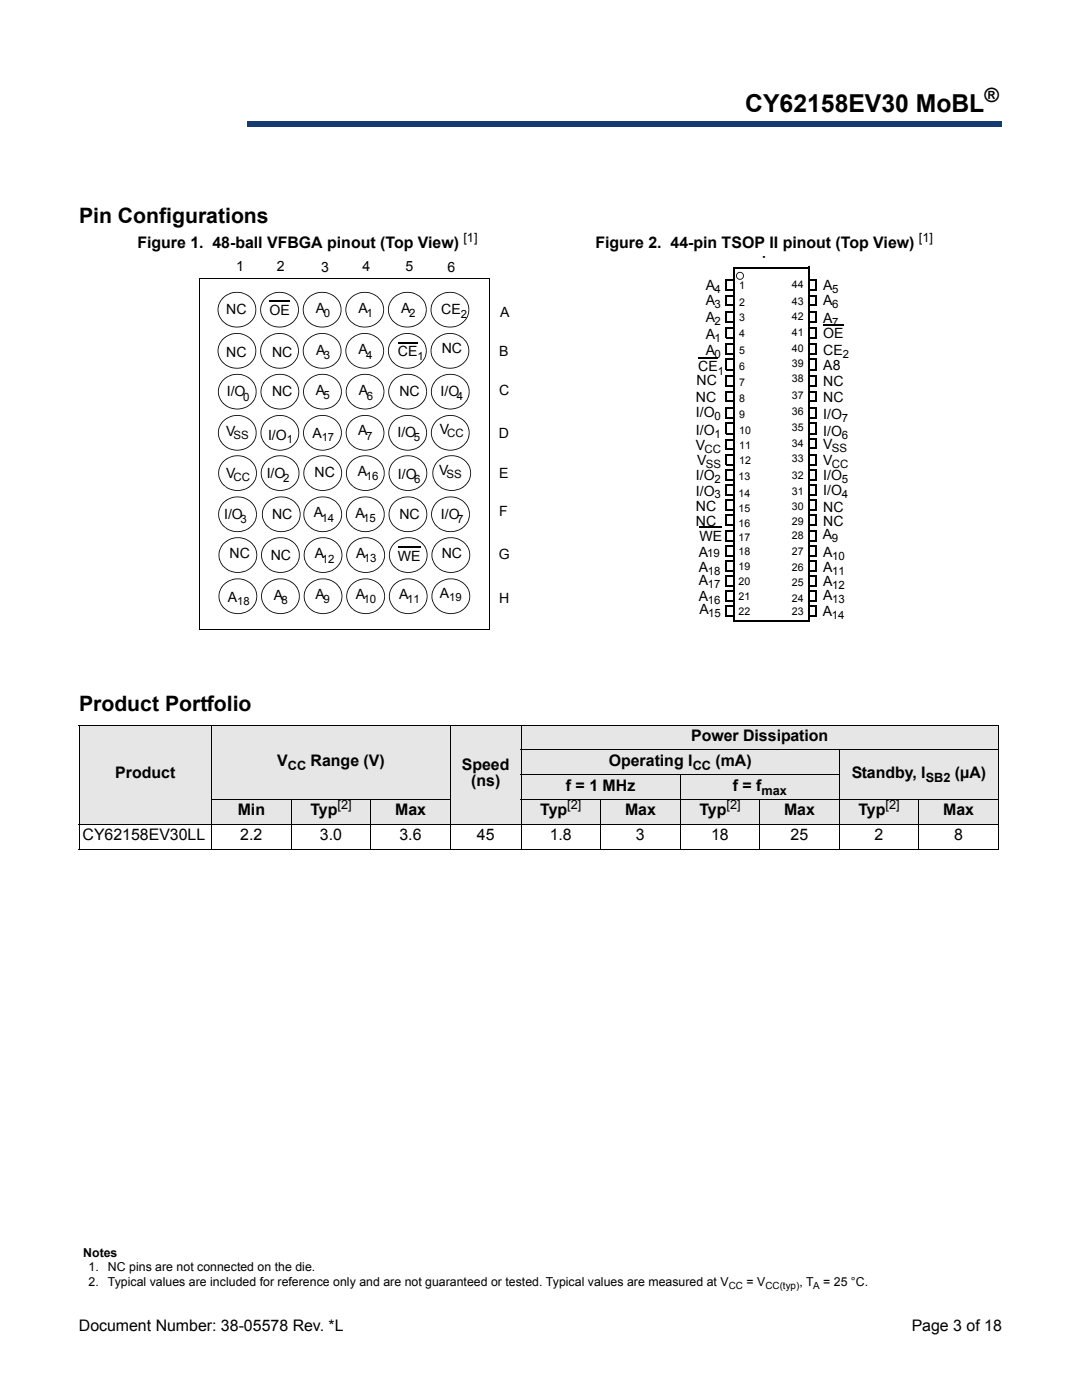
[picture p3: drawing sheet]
<svg xmlns="http://www.w3.org/2000/svg" width="216mm" height="279mm" viewBox="0 0 216 279" stroke-linecap="round" stroke-linejoin="round" font-family="sans-serif">
<path d="M49.3 24.3h150.5v1h-150.5z" fill="#163b71"/>
<path d="M49.3 24.3h150.6" fill="none" stroke="#163b71" stroke-width=".2"/>
<path d="M199.7 24.3h.2v1h-.2z" fill="#163b71"/>
<path d="M49.3 25.3h150.5" fill="none" stroke="#163b71" stroke-width=".2"/>
<path d="M49.3 24.3h.1v1h-.1z" fill="#163b71"/>
<path d="M39.9 55.6h57.8M39.9 55.5v70.1M97.6 55.6v70.1M39.8 125.6h57.8" fill="none" stroke="#000" stroke-width=".2"/>
<g fill="#000">
<path d="M144.8 58.9h1.8v.2h-1.8zM144.8 55.8h1.8v.2h-1.8zM144.9 57.7h1.7v.3h-1.7zM161.3 58.9h1.7v.2h-1.7zM161.3 55.8h1.7v.2h-1.7zM161.3 57.7h1.6v.3h-1.6zM44.9 72.6l.9 .6 .7 .1 1.2 .1 1-.2 .9-.6 .8-.7 .4-.9 .2-1h.1a3.9 3.9 0 0 1-6.3 2.8zM44.9 64.4l.9 .5 .7 .2 1.2 .1 1-.3 .7-.3 1-.9 .4-.9 .2-1h.1a3.6 3.6 0 0 1-2.6 3.4l-.8 .1a4 4 0 0 1-2.9-.7zM44.6 59.3a3.9 3.9 0 0 1 4-.8 3.9 3.9 0 0 1 2.5 3.3h-.1l-.1-.7-.4-.9-.6-.8-.5-.4-1-.4-.7-.2-1.2 .1-.7 .2-.9 .5-.7 .7-.4 .9-.2 .6 .2 1.4 .4 .9 .7 .7-.1 .2a3.4 3.4 0 0 1-.2-5.3zM44.6 67.5a4.1 4.1 0 0 1 4.9-.4l1 .9a3.5 3.5 0 0 1 .6 2h-.1l-.1-.7-.4-.9-1.1-1.2-1-.4-.7-.1h-1.2l-.7 .2-.9 .5-.7 .7-.4 .9-.2 .7 .2 1.3 .4 .9 .7 .7-.1 .2a3.4 3.4 0 0 1-.2-5.3zM44.4 75.9a4.1 4.1 0 0 1 6.1 .3h.1a3.5 3.5 0 0 1 .6 2h-.2v-.7l-.4-1-.6-.7-.9-.6-1-.4h-.8h-.7l-1 .4-.6 .3-.7 .8-.5 .9-.1 .6 .1 1.4 .5 .9 .7 .7-.1 .1a3.4 3.4 0 0 1-.5-5zM53.4 72.6l1.6 .7 1.2 .1 1-.2 .9-.6 .7-.7 .5-.9 .2-1h.1a3.9 3.9 0 0 1-6.3 2.8z"/>
<path d="M53.4 64.4l.6 .4 1 .3 1.2 .1 1-.3 1.2-.7 .4-.5 .5-.9 .2-1h.1a3.9 3.9 0 0 1-6.3 2.8zM53.1 59.3a3.9 3.9 0 0 1 4.1-.8 3.9 3.9 0 0 1 2.4 3.3h-.1l-.2-1-.3-.6-.9-1-1.6-.7-1.8 .1-1.5 .8-.7 .8-.3 .9-.1 1.1 .2 .6 .4 .9 .7 .7-.1 .2-.3-.3a3.4 3.4 0 0 1 0-5zM53.1 67.5a3.9 3.9 0 0 1 4.1-.8 3.9 3.9 0 0 1 2.4 3.3h-.1l-.2-1-.3-.6-.9-1-1.6-.7-1.8 .1-1.5 .8-.7 .8-.3 .9-.1 1.1 .2 .6 .4 .9 .7 .7-.1 .2-.3-.3a3.4 3.4 0 0 1 0-5zM52.9 75.9a4.1 4.1 0 0 1 4.1-1.1 3.6 3.6 0 0 1 2.7 3.4h-.2l-.1-1-.3-.7-.6-.7-.9-.6-1-.4h-.8h-.7l-1 .4-1.3 1.1-.6 1.5 .1 1.4 .5 .9 .7 .7-.1 .1a3.4 3.4 0 0 1-.5-5zM61.9 72.6l.9 .6 .7 .1 1.2 .1 1-.2 .9-.6 .8-.7 .4-.9 .2-1h.1a3.9 3.9 0 0 1-6.3 2.8zM61.9 64.4l.9 .5 .7 .2 1.2 .1 1-.3 .7-.3 1-.9 .4-.9 .2-1h.1a3.9 3.9 0 0 1-6.3 2.8zM61.6 59.3a3.9 3.9 0 0 1 4-.8 3.9 3.9 0 0 1 2.5 3.3h-.1l-.1-.7-.4-.9-.6-.8-.5-.4-1-.4-.7-.2-1.2 .1-.7 .2-.9 .5-.7 .7-.5 .9-.1 .6 .1 1.4 .5 .9 .7 .7-.1 .2a3.4 3.4 0 0 1-.2-5.3zM61.6 67.5a4.1 4.1 0 0 1 4.9-.4l1 .9a3.5 3.5 0 0 1 .6 2h-.1l-.1-.7-.4-.9-1.1-1.2-1-.4-.7-.1h-1.2l-.7 .2-.9 .5-.7 .7-.5 .9-.1 .7 .1 1.3 .5 .9 .7 .7-.1 .2a3.4 3.4 0 0 1-.2-5.3zM61.4 75.9a4.1 4.1 0 0 1 6.4 .6l.3 .9 .1 .8h-.2v-.7l-.4-1-.9-1-.6-.3-1-.4h-1.1l-1.1 .3-.9 .4-.5 .5-.6 .9-.3 1.3 .3 1.3 .6 .8 .5 .5-.1 .1a3.4 3.4 0 0 1-.5-5zM70.4 72.6l1.6 .7 1.2 .1 1-.2 .9-.6 .8-.7 .4-.9 .2-1h.1a3.9 3.9 0 0 1-6.3 2.8zM70.4 64.4l.6 .4 1 .3 1.2 .1 1-.3 1.2-.7 .5-.5 .4-.9 .2-1h.1a3.9 3.9 0 0 1-6.3 2.8zM70.1 59.3a3.9 3.9 0 0 1 4-.8 3.9 3.9 0 0 1 2.5 3.3h-.1l-.2-1-.4-.9-.8-.7-1.6-.7-1.8 .1-1.5 .8-.5 .5-.4 .9-.2 1 .1 .7 .5 1.2 .7 .7-.1 .2-.3-.3a3.4 3.4 0 0 1 0-5z"/>
<path d="M70.1 67.5a3.9 3.9 0 0 1 4-.8 3.9 3.9 0 0 1 2.5 3.3h-.1l-.2-1-.4-.9-.8-.7-1.6-.7-1.8 .1-1.5 .8-.5 .5-.4 .9-.2 1 .1 .7 .5 1.2 .7 .7-.1 .2-.3-.3a3.4 3.4 0 0 1 0-5zM69.9 75.9a4.1 4.1 0 0 1 6.5 .9l.3 1.4h-.2l-.1-1-.5-.9-1.3-1.1-1-.4h-1.1l-.8 .1-1.2 .6-.9 1-.3 .7-.1 1 .2 1.3 .4 .6 .7 .7-.1 .1a3.4 3.4 0 0 1-.5-5zM78.9 72.6l1.6 .7 1.2 .1 1-.2 1-.6 .6-.7 .5-.9 .2-1h.2a3.9 3.9 0 0 1-6.4 2.8zM78.9 64.4l.6 .4 1 .3 1.2 .1 1-.3 1-.5 .6-.7 .5-.9 .2-1h.2a3.9 3.9 0 0 1-6.4 2.8zM78.5 59.3a3.9 3.9 0 0 1 4.1-.8 3.9 3.9 0 0 1 2.6 3.3h-.2l-.2-1-.3-.6-.8-1-1.7-.7-1.1-.1-1 .3-1 .5-.7 .7-.5 .9-.1 .6 .1 1.4 .5 .9 .7 .7-.1 .2a3.4 3.4 0 0 1-.3-5.3zM78.5 67.5a3.9 3.9 0 0 1 4.1-.8 3.9 3.9 0 0 1 2.6 3.3h-.2l-.2-1-.5-.9-1.2-1-1.1-.4-.7-.1-1.1 .2-.7 .3-1.3 1-.5 .9-.1 .7 .1 1.3 .5 .9 .7 .7-.1 .2a3.4 3.4 0 0 1-.3-5.3zM78.4 75.9a4.1 4.1 0 0 1 5.9 0l.3 .3a3.3 3.3 0 0 1 .6 2h-.2l-.1-1-.3-.7-.9-1-.6-.3-1-.4h-.8h-.7l-1 .4-.6 .3-.7 .8-.6 1.5 .1 1.4 .5 .9 .7 .7-.1 .1a3.4 3.4 0 0 1-.5-5zM87.4 72.6l.9 .6 .7 .1 1.2 .1 1-.2 .9-.6 .8-.7 .4-.9 .2-1h.1a3.6 3.6 0 0 1-2.6 3.4l-.4 .1a4.2 4.2 0 0 1-3.3-.7zM87.4 64.4l.6 .4 1 .3 1.2 .1 1-.3 1.2-.7 .5-.5 .4-.9 .2-1h.1a3.3 3.3 0 0 1-1.4 2.7 4.1 4.1 0 0 1-4.9 .1zM87.1 59.3a4.1 4.1 0 0 1 5.9 .5 3.5 3.5 0 0 1 .6 2h-.1l-.2-1-.4-.9-.8-.7-.5-.4-1-.3-.8-.1-1.5 .3-.9 .5-.7 .7-.4 .9-.2 .6 .2 1.4 .4 .9 .7 .7-.1 .2a3.4 3.4 0 0 1-.2-5.3zM87.1 67.5a4.1 4.1 0 0 1 5.9 .5 3.5 3.5 0 0 1 .6 2h-.1l-.2-1-.4-.9-1.3-1-1-.4-.8-.1-1.1 .2-.7 .3-.8 .5-.5 .5-.4 .9-.2 .7 .2 1.3 .4 .9 .7 .7-.1 .2a3.4 3.4 0 0 1-.2-5.3zM87.1 75.6a4.1 4.1 0 0 1 6.2 .9l.3 .9 .1 .8h-.2v-.7l-.4-1-.6-.7-.9-.6-1-.4h-1.1l-1.4 .4-.6 .3-.5 .5-.6 .9-.3 1.3 .3 1.3 .6 .8 .5 .5-.1 .1a3.4 3.4 0 0 1-.3-5.3z"/>
<path d="M144.8 78h1.8v.3h-1.8zM144.8 74.9h1.8v.2h-1.8zM144.8 71.6h1.8v.2h-1.8zM144.8 68.5h1.8v.2h-1.8zM144.8 65.2h1.8v.3h-1.8zM144.8 62.1h1.8v.3h-1.8zM144.9 76.8h1.7v.3h-1.7zM144.9 73.6h1.7v.3h-1.7zM144.9 70.5h1.7v.2h-1.7zM144.9 67.3h1.7v.2h-1.7zM144.9 64.1h1.7v.3h-1.7zM144.9 60.8h1.7v.3h-1.7z"/>
<path d="M161.3 78h1.7v.3h-1.7zM161.3 74.9h1.7v.2h-1.7zM161.3 76.8h1.6v.3h-1.6zM161.3 71.6h1.7v.2h-1.7zM161.3 73.6h1.6v.3h-1.6zM161.3 68.5h1.7v.2h-1.7zM161.3 70.5h1.6v.2h-1.6zM161.3 65.2h1.7v.3h-1.7zM161.3 67.3h1.6v.2h-1.6zM161.3 62.1h1.7v.3h-1.7zM161.3 64.1h1.6v.3h-1.6zM161.3 60.8h1.6v.3h-1.6z"/>
<path d="M45 80.8l.9 .5 1.1 .2 1.8-.2 1.2-.7 .6-.8 .4-.9v-.7h.2l-.1 .7a4 4 0 0 1-6.2 2zM45 89l.9 .5 1.1 .2 1.8-.2 .6-.3 1-.9 .5-.9 .1-1h.2l-.1 .7a4 4 0 0 1-6.2 2zM45.1 97l.9 .6 1 .2 1.9-.2 .9-.6 .7-.7 .4-.9 .2-1h.2a3.9 3.9 0 0 1-6.3 2.8zM44.4 84.1a4.1 4.1 0 0 1 6.1 .3h.1a3.5 3.5 0 0 1 .6 2h-.2v-.7l-.4-.9-.4-.6-.8-.6-.9-.5-.8-.1-1.1 .1-.7 .2-.9 .5-.5 .4-.6 .9-.2 .9v.7l.2 1 .6 .8 .5 .5-.1 .1a3.4 3.4 0 0 1-.5-5zM44.7 91.9a3.9 3.9 0 0 1 4.1-.8 3.9 3.9 0 0 1 2.5 3.3h-.2l-.2-1-.2-.6-.9-1-1.6-.7h-1.2l-1 .2-.9 .5-.6 .5-.7 1.4-.1 1.1 .2 .6 .4 .9 .8 .7-.1 .2a3.4 3.4 0 0 1-.3-5.3zM53.5 80.8l.9 .5 1.1 .2 1.8-.2 1.4-1 .6-.8 .2-1.3h.2a3.9 3.9 0 0 1-6.3 2.7zM53.5 89l.9 .5 1.1 .2 1.8-.2 1.4-1 .6-.8 .2-1.3h.2a3.9 3.9 0 0 1-6.3 2.7zM53.6 97l.9 .6 1 .2 1.8-.2 .7-.4 1-.9 .4-.9 .2-1h.2a3.5 3.5 0 0 1-2.4 3.3 4.2 4.2 0 0 1-4-.5zM52.9 84.1a3.9 3.9 0 0 1 4.1-1.1 3.9 3.9 0 0 1 2.7 3.4h-.2l-.1-1-.3-.6-.9-1-1.6-.7-1.1-.1-1.1 .3-.9 .5-.5 .4-.8 1.5v1.4l.6 1.2 .7 .7-.1 .1a3.4 3.4 0 0 1-.5-5zM53.2 91.9a3.9 3.9 0 0 1 4.1-.8 3.9 3.9 0 0 1 2.5 3.3h-.2l-.1-.7-.3-.9-.7-.8-.5-.4-1-.4-.7-.1h-1.1l-.7 .2-.9 .5-.8 .7-.4 .9-.2 .7 .2 1.3 .4 .9 .8 .7-.2 .2a3.4 3.4 0 0 1-.2-5.3zM62 80.8l.9 .5 1.1 .2 1.8-.2 1.4-1 .7-1.1 .1-1h.2a3.9 3.9 0 0 1-6.3 2.7zM62 89l.9 .5 1.1 .2 1.8-.2 1.4-1 .6-.8 .2-1.3h.2a3.9 3.9 0 0 1-6.3 2.7z"/>
<path d="M62.1 97l.9 .6 1 .2 1.8-.2 1.2-.8 .5-.5 .4-.9 .2-1h.2a3.9 3.9 0 0 1-6.3 2.8zM61.4 84.1a4 4 0 0 1 6.7 1.6l.1 .7h-.2l-.1-1-.7-1.2-.5-.4-1.3-.7h-1.8l-1.3 .5-1 .9-.5 .9-.1 .6v.7l.2 1 .6 .8 .5 .5-.1 .1a3.4 3.4 0 0 1-.5-5zM61.7 91.9a3.9 3.9 0 0 1 4.1-.8 3.9 3.9 0 0 1 2.5 3.3h-.2l-.2-1-.3-.6-.8-1-1.6-.7-1.9 .1-1.5 .8-.6 .8-.4 .9-.1 1.1 .2 .6 .4 .9 .8 .7-.1 .2-.3-.3a3.4 3.4 0 0 1 0-5zM70.5 80.8l.9 .5 1.1 .2 1.8-.2 1.2-.7 .4-.5 .5-.9 .1-1h.2a3.9 3.9 0 0 1-6.3 2.7zM70.5 89l.9 .5 1.1 .2 1.8-.2 1.2-.7 .4-.5 .5-.9 .1-1h.2a3.9 3.9 0 0 1-6.3 2.7zM70.5 97l1 .6 1 .2 1.8-.2 .7-.4 1-.9 .4-.9 .2-1h.2a3.9 3.9 0 0 1-6.4 2.8zM69.9 84.1a4.1 4.1 0 0 1 6.2 .3l.4 .9 .2 1.1h-.2l-.1-1-.5-.9-.7-.7-.9-.5-1.1-.3-1.1 .1-1.6 .7-.9 1-.3 .6-.1 1 .2 1.3 .4 .6 .7 .7-.1 .1a3.4 3.4 0 0 1-.5-5zM70.2 91.9a3.9 3.9 0 0 1 4-.8 3.9 3.9 0 0 1 2.6 3.3h-.2l-.1-.7-.3-.9-.7-.8-.5-.4-1-.4-.7-.1h-1.1l-.7 .2-1 .5-.7 .7-.4 .9-.2 .7 .2 1.3 .4 .9 .7 .7-.1 .2a3.4 3.4 0 0 1-.2-5.3zM79 80.8l.9 .5 1.1 .2 1.8-.2 1.4-1 .6-.8 .2-1.3h.2a3.9 3.9 0 0 1-6.3 2.7zM79 89l.9 .5 1.1 .2 1.8-.2 1.4-1 .6-.8 .2-1.3h.2a3.9 3.9 0 0 1-6.3 2.7zM79.1 97l.9 .6 1 .2 1.8-.2 1.2-.8 .5-.5 .4-.9 .2-1h.2l-.1 .4a3.4 3.4 0 0 1-1.6 2.6 4.2 4.2 0 0 1-4.6-.2zM78.4 84.1a4.1 4.1 0 0 1 6.1 .3h.1a3.3 3.3 0 0 1 .6 2h-.2l-.1-1-.3-.6-.9-1-1.6-.7-1.1-.1-1.1 .3-.9 .5-.5 .4-.5 .9-.3 .9v.7l.3 1 .5 .8 .5 .5-.1 .1a3.4 3.4 0 0 1-.5-5z"/>
<path d="M78.7 91.9a3.9 3.9 0 0 1 4.1-.8 3.9 3.9 0 0 1 2.5 3.3h-.2l-.2-1-.4-.9-.7-.7-1.7-.7-1.8 .1-1.5 .8-.5 .5-.4 .9-.2 1 .1 .7 .5 1.2 .8 .7-.1 .2-.3-.3a3.4 3.4 0 0 1 0-5zM87.5 80.8l.9 .5 1.1 .2 1.8-.2 1.2-.7 .4-.5 .5-.9 .1-1h.2a3.9 3.9 0 0 1-6.3 2.7zM87.5 89l.9 .5 1.1 .2 1.8-.2 1.2-.7 .4-.5 .5-.9 .1-1h.2a3.9 3.9 0 0 1-6.3 2.7zM87.8 97l.9 .6 1 .2 1.9-.2 1.4-1 .6-.9 .2-1.3h.2a3.9 3.9 0 0 1-6.3 2.8zM87.1 83.9a3.9 3.9 0 0 1 4.1-.8 3.9 3.9 0 0 1 2.5 3.3h-.2l-.1-1-.5-.9-.7-.7-.6-.4-1-.3-.7-.1-1.5 .3-.9 .5-.5 .4-.6 .9-.2 .9v.7l.2 1 .6 .8 .5 .5-.1 .1a3.4 3.4 0 0 1-.3-5.2zM87.2 92.1l1.1-.8a4 4 0 0 1 4.3 .4l.7 .7a3.3 3.3 0 0 1 .7 2h-.2l-.1-1-.3-.6-.9-1-.6-.4-1.4-.4h-.8l-1 .3-1.4 1-.8 1.4v1.4l.6 1.2 .7 .7-.1 .2a3.4 3.4 0 0 1-.5-5.1zM144.8 90.6h1.8v.3h-1.8zM144.8 96.7h1.8v.3h-1.8zM144.8 87.6h1.8v.2h-1.8zM144.8 84.4h1.8v.2h-1.8zM144.8 81.2h1.8v.3h-1.8zM144.8 93.7h1.8v.2h-1.8z"/>
<path d="M144.8 99.7h1.8v.2h-1.8zM144.9 92.6h1.7v.2h-1.7zM144.9 98.7h1.7v.2h-1.7zM144.9 89.5h1.7v.3h-1.7zM144.9 86.4h1.7v.3h-1.7zM144.9 83.3h1.7v.2h-1.7zM144.9 80h1.7v.2h-1.7zM144.9 95.7h1.7v.3h-1.7zM161.3 84.4h1.7v.2h-1.7zM161.3 86.4h1.6v.3h-1.6zM161.3 87.4h1.7v.3h-1.7zM161.3 89.4h1.6v.2h-1.6z"/>
<path d="M161.3 81.2h1.7v.3h-1.7zM161.3 83.3h1.6v.2h-1.6zM161.3 80h1.6v.2h-1.6zM161.3 90.6h1.7v.3h-1.7zM161.3 92.6h1.6v.2h-1.6zM161.3 93.7h1.7v.2h-1.7zM161.3 95.7h1.6v.3h-1.6zM161.3 96.7h1.7v.3h-1.7zM161.3 98.7h1.6v.2h-1.6zM161.3 99.7h1.7v.2h-1.7zM45.1 105.2l.5 .4 1.1 .4h1.1l1.1-.2 .9-.6 .7-.7 .4-.8 .2-1.1h.2a3.6 3.6 0 0 1-2.4 3.3 4.2 4.2 0 0 1-3.7-.3l-.2-.2zM45.1 113.4l.9 .5 1.1 .3 1.8-.3 1.4-1 .6-.8 .3-1.3h.1a3.7 3.7 0 0 1-3.4 3.5 4.2 4.2 0 0 1-2.9-.8z"/>
<path d="M44.7 100.1a3.9 3.9 0 0 1 4.1-.8 3.9 3.9 0 0 1 2.5 3.3h-.2l-.2-1-.2-.6-.9-1-1.6-.7h-1.2l-1 .2-.9 .5-.6 .5-.7 1.5-.1 1 .2 .7 .4 .8 .8 .7-.1 .2a3.4 3.4 0 0 1-.3-5.3zM44.5 108.5l1.1-.8a4.2 4.2 0 0 1 3.4-.2 3.7 3.7 0 0 1 2.3 3.3h-.1l-.2-1-.3-.6-.6-.8-.9-.6-1.3-.4h-.8l-1.1 .3-1.4 .9-.8 1.5v1.4l.6 1.2 .7 .7-.1 .1a3.4 3.4 0 0 1-.5-5zM44.5 116.7a4.1 4.1 0 0 1 4.5-1 3.7 3.7 0 0 1 2.3 3.3h-.1l-.2-1-.3-.6-.6-.8-.9-.6-1.3-.4-1.2 .1-1 .3-1.3 1.1-.6 1.5 .1 1.4 .5 .9 .7 .7-.1 .1a3.4 3.4 0 0 1-.5-5zM53.6 113.4l.9 .5 1.1 .3 1.8-.3 1.4-1 .7-1.1 .1-1h.2a3.6 3.6 0 0 1-3.4 3.5 4.3 4.3 0 0 1-2.9-.8zM53.8 105.2l.6 .4 1 .4h1.1l1.1-.2 .9-.6 .7-.7 .5-.8 .1-1.1h.2a3.6 3.6 0 0 1-2.4 3.3 4.2 4.2 0 0 1-3.6-.3l-.3-.2zM53 108.5a4.1 4.1 0 0 1 5.9 0l.3 .3a3.5 3.5 0 0 1 .6 2h-.2v-.7l-.4-.9-.6-.8-.9-.6-1.4-.4h-.7l-1.1 .3-1.4 .9-.7 1.2-.1 1 .1 1 .5 .9 .7 .7-.1 .1-.5-.4a3.3 3.3 0 0 1 0-4.6zM53 116.7a4 4 0 0 1 6.2 .3 3.5 3.5 0 0 1 .6 2h-.2v-.7l-.4-.9-.6-.8-.9-.6-1.4-.4-1.1 .1-1 .3-.6 .4-.7 .7-.5 .9-.1 .6 .1 1.4 .5 .9 .7 .7-.1 .2a3.4 3.4 0 0 1-.5-5.1zM53.4 100.1a3.9 3.9 0 0 1 4.1-.8 3.9 3.9 0 0 1 2.5 3.3h-.2l-.1-1-.3-.6-.9-1-1.6-.7h-1.2l-1 .2-.9 .5-.5 .5-.8 1.5v1l.1 .7 .4 .8 .8 .7-.1 .2a3.4 3.4 0 0 1-.3-5.3zM62.1 105.2l.5 .4 1 .4h1.2l1-.2 1.2-.7 .5-.6 .4-.8 .2-1.1h.2a3.6 3.6 0 0 1-2.4 3.3 4.1 4.1 0 0 1-3.9-.5zM62.1 113.4l.9 .5 1.1 .3 1.8-.3 1.4-1 .6-.8 .3-1.3h.1l-.1 1a3.9 3.9 0 0 1-4.5 2.5l-1.1-.4-.6-.4zM61.7 100.1a3.9 3.9 0 0 1 4.1-.8 3.9 3.9 0 0 1 2.5 3.3h-.2l-.2-1-.3-.6-.8-1-1.6-.7-1.9 .1-1.5 .8-.6 .8-.4 1-.1 1 .2 .7 .4 .8 .8 .7-.1 .2-.3-.2a3.4 3.4 0 0 1 0-5.1zM61.5 108.5l.2-.2a4.1 4.1 0 0 1 5.2-.3l.8 .8a3.3 3.3 0 0 1 .6 2h-.1l-.2-1-.3-.6-.6-.8-.9-.6-1.3-.4h-.8l-1.1 .3-1.4 .9-.4 .6-.4 .9v1.4l.6 1.2 .7 .7-.1 .1a3.4 3.4 0 0 1-.5-5z"/>
<path d="M61.5 116.7a4.1 4.1 0 0 1 4.5-1 3.7 3.7 0 0 1 2.3 3.3h-.1l-.2-1-.3-.6-.6-.8-.9-.6-1.3-.4-1.2 .1-1 .3-1.3 1.1-.6 1.5 .1 1.4 .5 .9 .7 .7-.1 .2a3.4 3.4 0 0 1-.5-5.1zM70.5 105.2l1 .6 .7 .2h1.1l1-.2 .7-.3 1-1 .4-.8 .2-1.1h.2a3.8 3.8 0 0 1-5.7 3.2l-.7-.4zM70.6 113.4l.9 .5 1.1 .3 1.8-.3 1.4-1 .7-1.1 .2-1h.1v.7a3.8 3.8 0 0 1-4.6 2.8l-1.1-.4-.6-.4zM70.2 100.1a3.9 3.9 0 0 1 4-.8 3.9 3.9 0 0 1 2.6 3.3h-.2l-.1-.6-.3-1-.7-.8-.5-.4-1-.4-.7-.1h-1.1l-.7 .2-1 .5-.7 .8-.4 .8-.2 .7 .2 1.4 .4 .8 .7 .7-.1 .2a3.4 3.4 0 0 1-.2-5.3zM70 108.5a4 4 0 0 1 6.2 .3 3.7 3.7 0 0 1 .6 2h-.1l-.1-.7-.4-.9-.9-1-.6-.4-1.4-.4h-.7l-1.1 .3-1.4 .9-.7 1.2-.1 1 .1 1 .5 .9 .7 .7-.1 .1-.5-.4a3.3 3.3 0 0 1 0-4.6zM70 116.7a4 4 0 0 1 6.4 .6l.4 1v.7h-.1l-.5-1.6-.9-1-.6-.4-1-.3-1.1-.1-1.1 .3-.9 .5-.5 .4-.5 .9-.3 1.3 .3 1.3 .5 .9 .5 .4-.1 .2a3.4 3.4 0 0 1-.5-5.1zM79.1 105.2l.5 .4 1 .4h1.2l1-.2 1.2-.7 .5-.6 .4-.8 .2-1.1h.2l-.1 .4a3.4 3.4 0 0 1-1.6 2.6 4.2 4.2 0 0 1-4.6-.2zM79.1 113.4l.9 .5 1.1 .3 1.8-.3 .9-.5 .7-.7 .5-.9 .2-1h.1l-.1 1a3.9 3.9 0 0 1-4.5 2.5l-1.1-.4-.6-.4zM78.7 100.1a3.9 3.9 0 0 1 4.1-.8 3.9 3.9 0 0 1 2.5 3.3h-.2l-.2-1-.4-.9-.7-.7-1.7-.7-1.8 .1-1.5 .8-.5 .6-.4 .8-.2 1 .1 .7 .5 1.2 .8 .7-.1 .2-.3-.2a3.4 3.4 0 0 1 0-5.1zM78.5 108.5l.2-.2a4.1 4.1 0 0 1 5.7 .2l.3 .3a3.5 3.5 0 0 1 .6 2h-.1l-.2-1-.3-.6-.6-.8-.9-.6-1.3-.4h-.8l-1.1 .3-.9 .5-.7 .7-.6 1.5 .1 1.4 .5 .9 .7 .7-.1 .1a3.4 3.4 0 0 1-.5-5zM78.7 116.5a4.1 4.1 0 0 1 6 .5 3.5 3.5 0 0 1 .6 2h-.1l-.2-1-.3-.6-.6-.8-.9-.6-1.3-.4h-.8l-1.4 .4-1.3 1.1-.6 1.5 .1 1.4 .5 .9 .7 .7-.1 .2a3.4 3.4 0 0 1-.3-5.3zM87.5 105.2l.6 .4 1.1 .4h1.1l1.1-.2 .9-.6 .7-.7 .5-.8 .1-1.1h.2a3.6 3.6 0 0 1-2.4 3.3 4.1 4.1 0 0 1-4-.5z"/>
<path d="M87.6 113.4l.9 .5 1.1 .3 1.8-.3 1.4-1 .7-1.1 .2-1h.1l-.1 1a4 4 0 0 1-5.6 2.1l-.6-.4zM87.2 100.1a3.9 3.9 0 0 1 4.1-.8 3.9 3.9 0 0 1 2.5 3.3h-.2l-.1-1-.3-.6-.9-1-1.6-.7h-1.2l-1 .2-1 .5-.7 .8-.6 1.5 .2 1.4 .4 .8 .7 .7-.1 .2a3.4 3.4 0 0 1-.2-5.3zM87 108.5a4 4 0 0 1 6.2 .3 3.3 3.3 0 0 1 .6 2h-.1l-.2-1-.3-.6-.9-1-.9-.5-.7-.2h-1.5l-.7 .2-.9 .5-.9 1-.4 1.2v1.1l.6 1.2 .7 .7-.1 .1-.9-1a3.1 3.1 0 0 1-.4-2.4l.4-1zM87 116.7a4 4 0 0 1 6.2 .3 3.3 3.3 0 0 1 .6 2h-.1l-.2-1-.3-.6-.9-1-.6-.4-1.4-.4-1.1 .1-1 .3-.6 .4-.7 .7-.6 1.5 .1 1.4 .5 .9 .7 .7-.1 .1a3.6 3.6 0 0 1-1.4-2.3l.2-1.5zM144.8 102.7h1.8v.2h-1.8zM144.8 105.8h1.8v.2h-1.8zM144.8 108.8h1.8v.3h-1.8zM144.8 114.8h1.8v.2h-1.8zM144.8 111.8h1.8v.3h-1.8zM144.8 117.8h1.8v.3h-1.8zM144.9 104.7h1.7v.2h-1.7zM144.9 107.8h1.7v.3h-1.7z"/>
<path d="M144.9 110.8h1.7v.2h-1.7zM144.9 116.8h1.7v.3h-1.7zM144.9 101.6h1.7v.3h-1.7zM144.9 113.8h1.7v.3h-1.7zM161.3 101.6h1.6v.3h-1.6zM161.3 102.7h1.7v.2h-1.7zM161.3 104.7h1.6v.2h-1.6zM161.3 105.8h1.7v.2h-1.7zM161.3 107.8h1.6v.3h-1.6zM161.3 108.8h1.7v.3h-1.7zM161.3 110.8h1.6v.2h-1.6zM161.3 111.8h1.7v.3h-1.7z"/>
<path d="M161.3 113.8h1.6v.3h-1.6zM161.3 114.8h1.7v.2h-1.7zM161.3 116.8h1.6v.3h-1.6zM161.3 117.8h1.7v.3h-1.7zM45.1 121.6l.9 .5 1.1 .3 1.8-.3 1.4-.9 .6-.9 .3-1.3h.1a3.9 3.9 0 0 1-6.3 2.7zM53.6 121.6l.9 .5 1.1 .3 1.8-.3 1.2-.7 .6-.8 .4-.9v-.7h.2v.7a4 4 0 0 1-6.3 2.1zM62.1 121.6l.9 .5 1.1 .3 1.8-.3 1.4-.9 .6-.9 .3-1.3h.1a3.9 3.9 0 0 1-6.3 2.8zM70.6 121.6l.9 .5 1.1 .3 1.8-.3 1.4-.9 .7-1.2 .2-1h.1a3.9 3.9 0 0 1-6.3 2.8zM79.1 121.6l.9 .5 1.1 .3 1.8-.3 1.2-.7 .4-.5 .5-.9 .2-1h.1a3.9 3.9 0 0 1-6.3 2.8zM87.6 121.6l.9 .5 1.1 .3 1.8-.3 1.4-.9 .6-.9 .3-1.3h.1a3.9 3.9 0 0 1-6.3 2.8zM144.8 120.8h1.8v.2h-1.8zM144.9 122.8h1.7v.3h-1.7z"/>
<path d="M144.9 119.8h1.7v.2h-1.7zM161.3 119.8h1.6v.2h-1.6zM161.3 120.8h1.7v.2h-1.7zM161.3 122.8h1.6v.3h-1.6z"/>
</g>
<path d="M53.8 60.1h4M79.4 68.5h3.9M139.3 71.4h3.9M164.3 64.8h4.1M79.4 109.2h4.5M139.6 105.3h4.5" fill="none" stroke="#000" stroke-width=".21"/>
<g fill="none" stroke="#000" stroke-width=".25">
<path d="M144.9 55.9v2.1M144.9 59v2.1M162.9 55.9v2.1M162.9 59v2.1M144.9 62.2v2.2M144.9 65.4v2.1M144.9 68.6v2.1M144.9 71.7v2.2M144.9 75v2.1M144.9 78.1v2.1M162.9 62.2v2.2M162.9 65.4v2.1"/>
<path d="M162.9 68.6v2.1M162.9 71.7v2.2M162.9 75v2.1M162.9 78.1v2.1M144.9 81.4v2.1M144.9 84.5v2.2M144.9 87.7v2.1M144.9 90.8v2M144.9 93.8v2.2M144.9 96.9v2M144.9 99.8v2.1M162.9 81.4v2.1"/>
<path d="M162.9 84.5v2.2M162.9 87.5v2.1M162.9 90.8v2M162.9 93.8v2.2M162.9 96.9v2M162.9 99.8v2.1M144.9 102.8v2.1M144.9 105.9v2.2M144.9 109v2M144.9 111.9v2.2M144.9 114.9v2.2M144.9 117.9v2.1"/>
<path d="M162.9 102.8v2.1M162.9 105.9v2.2M162.9 109v2M162.9 111.9v2.2M162.9 114.9v2.2M162.9 117.9v2.1M144.9 120.9v2.2M162.9 120.9v2.2"/>
</g>
<path d="M146.5 53.8v70.1M161.4 53.8v70.2M146.3 123.9h15.1" fill="none" stroke="#000" stroke-width=".34"/>
<circle cx="147.7" cy="55" r=".7" fill="#fff"/>
<path d="M146.3 53.4h.4v.5h-.4zM147.1 54.5a.79 .79 0 0 1 .9-.2 .79 .79 0 0 1 .4 .7l-.1 .1-.3-.6-.3-.1-.5 .2-.2 .5 .2 .4 .5 .2 .4-.2 .2-.5 .1 .1a.79 .79 0 0 1-1.1 .7 .79 .79 0 0 1-.2-1.3zM148.3 55l.1 .1zM161.2 53.2h.4v.7h-.4z" fill="#000"/>
<path d="M146.3 53.4h15.1" fill="none" stroke="#000" stroke-width=".34"/>
<g fill="#e6e6e6">
<path d="M15.8 144.7h26.4v19.8h-26.4z"/>
<path d="M42.2 144.7h47.7v14.9h-47.7z"/>
<path d="M89.9 144.7h14.1v19.8h-14.1z"/>
<path d="M104 144.7h95.2v5h-95.2z"/>
<path d="M104 149.7h63.5v4.9h-63.5z"/>
<path d="M167.5 149.7h31.7v9.9h-31.7z"/>
<path d="M104 154.6h31.7v5h-31.7z"/>
<path d="M135.7 154.6h31.8v5h-31.8z"/>
<path d="M42.2 159.6h15.9v4.9h-15.9z"/>
<path d="M58.1 159.6h15.9v4.9h-15.9z"/>
<path d="M74 159.6h15.9v4.9h-15.9z"/>
<path d="M104 159.6h15.8v4.9h-15.8z"/>
<path d="M119.8 159.6h15.9v4.9h-15.9z"/>
<path d="M135.7 159.6h15.9v4.9h-15.9z"/>
<path d="M151.6 159.6h15.9v4.9h-15.9z"/>
<path d="M167.5 159.6h15.8v4.9h-15.8z"/>
<path d="M183.3 159.6h15.9v4.9h-15.9z"/>
</g>
<g fill="none" stroke="#000" stroke-width=".2">
<path d="M15.7 144.7h88.2M15.8 144.8v24.5M42.1 159.6h47.9M42.2 144.7v24.8M58.1 159.5v10M74 159.5v10M89.9 144.7v24.8M103.9 149.7h95.4M103.9 154.6h63.7M103.9 159.6h95.4M104 144.7v24.8M104.1 144.7h95.2"/>
<path d="M119.8 159.5v10M135.7 154.6v14.9M151.6 159.5v10M167.5 149.6v5M167.5 154.7v14.8M183.3 159.5v10M199.2 144.8v4.8M199.2 149.7v19.6M15.7 164.5h183.6M15.7 169.4h183.6"/>
</g>
<text font-size="4.9" x="148.7" y="22.4">CY62158EV30 MoBL</text>
<g font-size="4.2">
<text x="15.8" y="44.6">Pin Configurations</text>
<text x="15.8" y="141.9">Product Portfolio</text>
</g>
<text font-size="3.9" x="196.4" y="20.4">®</text>
<g font-size="3.2">
<text x="27.4" y="49.5">Figure 1. 48-ball VFBGA pinout (Top View)</text>
<text x="118.8" y="49.5">Figure 2. 44-pin TSOP II pinout (Top View)</text>
<text x="137.9" y="147.9">Power Dissipation</text>
<text x="23" y="155.3">Product</text>
<text x="55.3" y="152.8">V</text>
<text x="62" y="152.8">Range (V)</text>
<text x="92.2" y="153.7">Speed</text>
<text x="121.5" y="152.8">Operating I</text>
<text x="142.7" y="152.8">(mA)</text>
<text x="169.9" y="155.3">Standby, I</text>
<text x="190.5" y="155.3">(µA)</text>
<text x="94" y="156.9">(ns)</text>
<text x="112.9" y="157.8">f = 1 MHz</text>
<text x="146.2" y="157.8">f = f</text>
<text x="16.5" y="167.7">CY62158EV30LL</text>
<text x="47.4" y="162.7">Min</text>
<text x="47.9" y="167.7">2.2</text>
<text x="61.9" y="162.7">Typ</text>
<text x="63.8" y="167.7">3.0</text>
<text x="78.8" y="162.7">Max</text>
<text x="79.7" y="167.7">3.6</text>
<text x="95.2" y="167.7">45</text>
<text x="107.8" y="162.7">Typ</text>
<text x="109.7" y="167.7">1.8</text>
<text x="124.7" y="162.7">Max</text>
<text x="126.9" y="167.7">3</text>
<text x="139.6" y="162.7">Typ</text>
<text x="141.9" y="167.7">18</text>
<text x="156.5" y="162.7">Max</text>
<text x="157.7" y="167.7">25</text>
<text x="171.3" y="162.7">Typ</text>
<text x="174.5" y="167.7">2</text>
<text x="188.2" y="162.7">Max</text>
<text x="190.4" y="167.7">8</text>
<text x="15.7" y="265.6">Document Number: 38-05578 Rev. *L</text>
<text x="181.9" y="265.6">Page 3 of 18</text>
</g>
<g font-size="2.8">
<text x="152.1" y="51">p</text>
<text x="47.1" y="54.1">1</text>
<text x="55.2" y="54.1">2</text>
<text x="64.1" y="54.2">3</text>
<text x="72.3" y="54.1">4</text>
<text x="80.9" y="54.2">5</text>
<text x="89.3" y="54.2">6</text>
<text x="140.8" y="57.9">A</text>
<text x="164.3" y="57.9">A</text>
<text x="45.1" y="62.7">NC</text>
<text x="53.8" y="62.8">OE</text>
<text x="63" y="62.4">A</text>
<text x="71.5" y="62.5">A</text>
<text x="80.1" y="62.4">A</text>
<text x="88.1" y="62.7">CE</text>
<text x="99.8" y="63.3">A</text>
<text x="140.8" y="61">A</text>
<text x="140.8" y="64.3">A</text>
<text x="164.3" y="64.5">A</text>
<text x="164.3" y="61">A</text>
<text x="45.1" y="71.2">NC</text>
<text x="54.3" y="71.2">NC</text>
<text x="63.1" y="70.8">A</text>
<text x="71.5" y="70.7">A</text>
<text x="79.4" y="71.1">CE</text>
<text x="88.2" y="70.5">NC</text>
<text x="99.6" y="71.1">B</text>
<text x="140.8" y="67.6">A</text>
<text x="140.8" y="70.9">A</text>
<text x="164.3" y="67.5">OE</text>
<text x="164.3" y="70.8">CE</text>
<text x="139" y="76.9">NC</text>
<text x="139.3" y="74.1">CE</text>
<text x="164.3" y="77">NC</text>
<text x="164.3" y="73.8">A8</text>
<text x="45.3" y="79.1">I/O</text>
<text x="54.3" y="79">NC</text>
<text x="63" y="78.9">A</text>
<text x="71.6" y="78.9">A</text>
<text x="79.7" y="79">NC</text>
<text x="87.9" y="79.1">I/O</text>
<text x="99.6" y="78.8">C</text>
<text x="138.9" y="83.2">I/O</text>
<text x="138.9" y="80.3">NC</text>
<text x="164.3" y="80.3">NC</text>
<text x="164.3" y="83.6">I/O</text>
<text x="45.1" y="87">V</text>
<text x="53.5" y="87.8">I/O</text>
<text x="62.3" y="87.3">A</text>
<text x="71.5" y="86.9">A</text>
<text x="79.3" y="87.2">I/O</text>
<text x="87.8" y="86.6">V</text>
<text x="99.5" y="87.5">D</text>
<text x="138.9" y="89.7">V</text>
<text x="138.9" y="86.8">I/O</text>
<text x="164.3" y="89.6">V</text>
<text x="164.3" y="87">I/O</text>
<text x="45.1" y="95.4">V</text>
<text x="53.2" y="95.3">I/O</text>
<text x="62.8" y="95.2">NC</text>
<text x="71.4" y="95">A</text>
<text x="79.4" y="95.5">I/O</text>
<text x="87.6" y="94.9">V</text>
<text x="99.6" y="95.4">E</text>
<text x="138.9" y="95.8">I/O</text>
<text x="139.1" y="92.7">V</text>
<text x="164.3" y="92.9">V</text>
<text x="164.3" y="95.8">I/O</text>
<text x="138.9" y="101.9">NC</text>
<text x="138.9" y="98.9">I/O</text>
<text x="164.3" y="98.8">I/O</text>
<text x="44.7" y="103.5">I/O</text>
<text x="54.3" y="103.7">NC</text>
<text x="62.6" y="103.3">A</text>
<text x="70.9" y="103.3">A</text>
<text x="79.7" y="103.7">NC</text>
<text x="88" y="103.6">I/O</text>
<text x="99.6" y="103">F</text>
<text x="138.9" y="105">NC</text>
<text x="139.6" y="107.9">WE</text>
<text x="164.2" y="107.5">A</text>
<text x="164.3" y="102.1">NC</text>
<text x="164.3" y="104.9">NC</text>
<text x="45.8" y="111.4">NC</text>
<text x="54" y="111.8">NC</text>
<text x="62.8" y="111.3">A</text>
<text x="71.1" y="111.4">A</text>
<text x="79.4" y="111.9">WE</text>
<text x="88.2" y="111.4">NC</text>
<text x="99.5" y="111.6">G</text>
<text x="139.5" y="111.2">A</text>
<text x="164.3" y="111.1">A</text>
<text x="54.6" y="119.7">A</text>
<text x="63" y="119.5">A</text>
<text x="71" y="119.5">A</text>
<text x="79.7" y="119.5">A</text>
<text x="87.7" y="119.3">A</text>
<text x="139.5" y="114.1">A</text>
<text x="139.5" y="116.8">A</text>
<text x="139.5" y="119.9">A</text>
<text x="164.3" y="114.1">A</text>
<text x="164.3" y="116.9">A</text>
<text x="164.3" y="119.8">A</text>
<text x="45.4" y="120.1">A</text>
<text x="99.6" y="120.2">H</text>
<text x="139.6" y="122.5">A</text>
<text x="164.2" y="123">A</text>
</g>
<g font-size="2.5">
<text x="92.5" y="48.3">[1]</text>
<text x="183.3" y="48.3">[1]</text>
<text x="57.4" y="153.6">CC</text>
<text x="138.2" y="153.6">CC</text>
<text x="67.3" y="161.5">[2]</text>
<text x="113.2" y="161.5">[2]</text>
<text x="144.9" y="161.5">[2]</text>
<text x="151.9" y="158.6">max</text>
<text x="176.7" y="161.5">[2]</text>
<text x="184.7" y="156.1">SB2</text>
<text x="16.6" y="250.9">Notes</text>
<text x="17.7" y="253.7">1.</text>
<text x="17.7" y="256.6">2.</text>
<text x="21.5" y="253.7">NC pins are not connected on the die.</text>
<text x="21.5" y="256.6">Typical values are included for reference only and are not guaranteed or tested. Typical values are measured at V</text>
<text x="149" y="256.6">= V</text>
<text x="159.5" y="256.6">, T</text>
<text x="164.3" y="256.6">= 25 °C.</text>
</g>
<g font-size="2.3">
<text x="142.6" y="58.5">4</text>
<text x="166.1" y="58.5">5</text>
<text x="64.6" y="63.3">0</text>
<text x="73.1" y="63.3">1</text>
<text x="81.6" y="63.2">2</text>
<text x="142.6" y="61.6">3</text>
<text x="142.6" y="64.9">2</text>
<text x="166.1" y="61.6">6</text>
<text x="166.1" y="65.1">7</text>
<text x="64.6" y="71.6">3</text>
<text x="73.1" y="71.6">4</text>
<text x="142.6" y="68.2">1</text>
<text x="142.6" y="71.5">0</text>
<text x="48.5" y="79.9">0</text>
<text x="64.6" y="79.7">5</text>
<text x="73.2" y="79.7">6</text>
<text x="91.2" y="79.9">4</text>
<text x="142.6" y="83.8">0</text>
<text x="46.6" y="87.5">SS</text>
<text x="73" y="87.7">7</text>
<text x="82.6" y="88">5</text>
<text x="89.2" y="87.1">CC</text>
<text x="142.6" y="87.4">1</text>
<text x="168" y="84.2">7</text>
<text x="168" y="87.5">6</text>
<text x="46.6" y="95.9">CC</text>
<text x="73" y="95.9">16</text>
<text x="89.1" y="95.4">SS</text>
<text x="140.6" y="90.3">CC</text>
<text x="140.8" y="93.3">SS</text>
<text x="166" y="90.2">SS</text>
<text x="166" y="93.5">CC</text>
<text x="56.5" y="96.2">2</text>
<text x="82.7" y="96.4">6</text>
<text x="142.6" y="96.4">2</text>
<text x="142.6" y="99.5">3</text>
<text x="168" y="96.4">5</text>
<text x="168" y="99.4">4</text>
<text x="48" y="104.4">3</text>
<text x="64.2" y="104.1">14</text>
<text x="72.5" y="104.1">15</text>
<text x="91.2" y="104.4">7</text>
<text x="64.2" y="112.4">12</text>
<text x="72.6" y="112.2">13</text>
<text x="141.1" y="111.1">19</text>
<text x="166" y="108.1">9</text>
<text x="166.1" y="111.7">10</text>
<text x="141.2" y="114.7">18</text>
<text x="141.2" y="117.3">17</text>
<text x="166.1" y="114.7">11</text>
<text x="166.1" y="117.5">12</text>
<text x="56.2" y="120.5">8</text>
<text x="64.5" y="120.4">9</text>
<text x="72.5" y="120.3">10</text>
<text x="81.2" y="120.4">11</text>
<text x="141.2" y="120.5">16</text>
<text x="141.3" y="123.1">15</text>
<text x="166" y="123.6">14</text>
<text x="166.1" y="120.4">13</text>
</g>
<g font-size="2.2">
<text x="92" y="63.4">2</text>
<text x="83.3" y="71.8">1</text>
<text x="168.2" y="71.5">2</text>
<text x="143.2" y="74.8">1</text>
<text x="57.2" y="88.5">1</text>
<text x="64.2" y="88">17</text>
<text x="47.3" y="120.8">18</text>
<text x="89.6" y="120">19</text>
</g>
<g font-size="2.1">
<text x="147.5" y="57.7">1</text>
<text x="158" y="57.5">44</text>
<text x="147.5" y="61">2</text>
<text x="147.5" y="64.1">3</text>
<text x="158" y="60.8">43</text>
<text x="158" y="63.9">42</text>
<text x="147.5" y="67.3">4</text>
<text x="147.5" y="70.6">5</text>
<text x="158" y="67.1">41</text>
<text x="158" y="70.2">40</text>
<text x="147.5" y="73.7">6</text>
<text x="147.5" y="77.1">7</text>
<text x="158" y="73.2">39</text>
<text x="158" y="76.3">38</text>
<text x="147.5" y="80.3">8</text>
<text x="147.5" y="83.4">9</text>
<text x="158" y="82.9">36</text>
<text x="158" y="79.7">37</text>
<text x="147.5" y="86.5">10</text>
<text x="147.5" y="89.7">11</text>
<text x="158" y="86.1">35</text>
<text x="158" y="89.2">34</text>
<text x="147.3" y="95.8">13</text>
<text x="147.5" y="92.6">12</text>
<text x="158" y="95.7">32</text>
<text x="158" y="92.3">33</text>
<text x="147.3" y="99.2">14</text>
<text x="158" y="101.9">30</text>
<text x="158" y="98.8">31</text>
<text x="147.3" y="105.2">16</text>
<text x="147.3" y="102.2">15</text>
<text x="147.3" y="107.9">17</text>
<text x="158" y="104.8">29</text>
<text x="158" y="107.6">28</text>
<text x="147.3" y="110.7">18</text>
<text x="147.3" y="113.8">19</text>
<text x="158" y="110.7">27</text>
<text x="158" y="114">26</text>
<text x="147.3" y="116.8">20</text>
<text x="147.3" y="119.7">21</text>
<text x="158" y="116.9">25</text>
<text x="147.3" y="122.8">22</text>
<text x="158" y="122.8">23</text>
<text x="158" y="120.1">24</text>
</g>
<g font-size="2">
<text x="145.4" y="257.2">CC</text>
<text x="152.7" y="257.2">CC(typ)</text>
<text x="162.2" y="257.2">A</text>
</g>
</svg>
